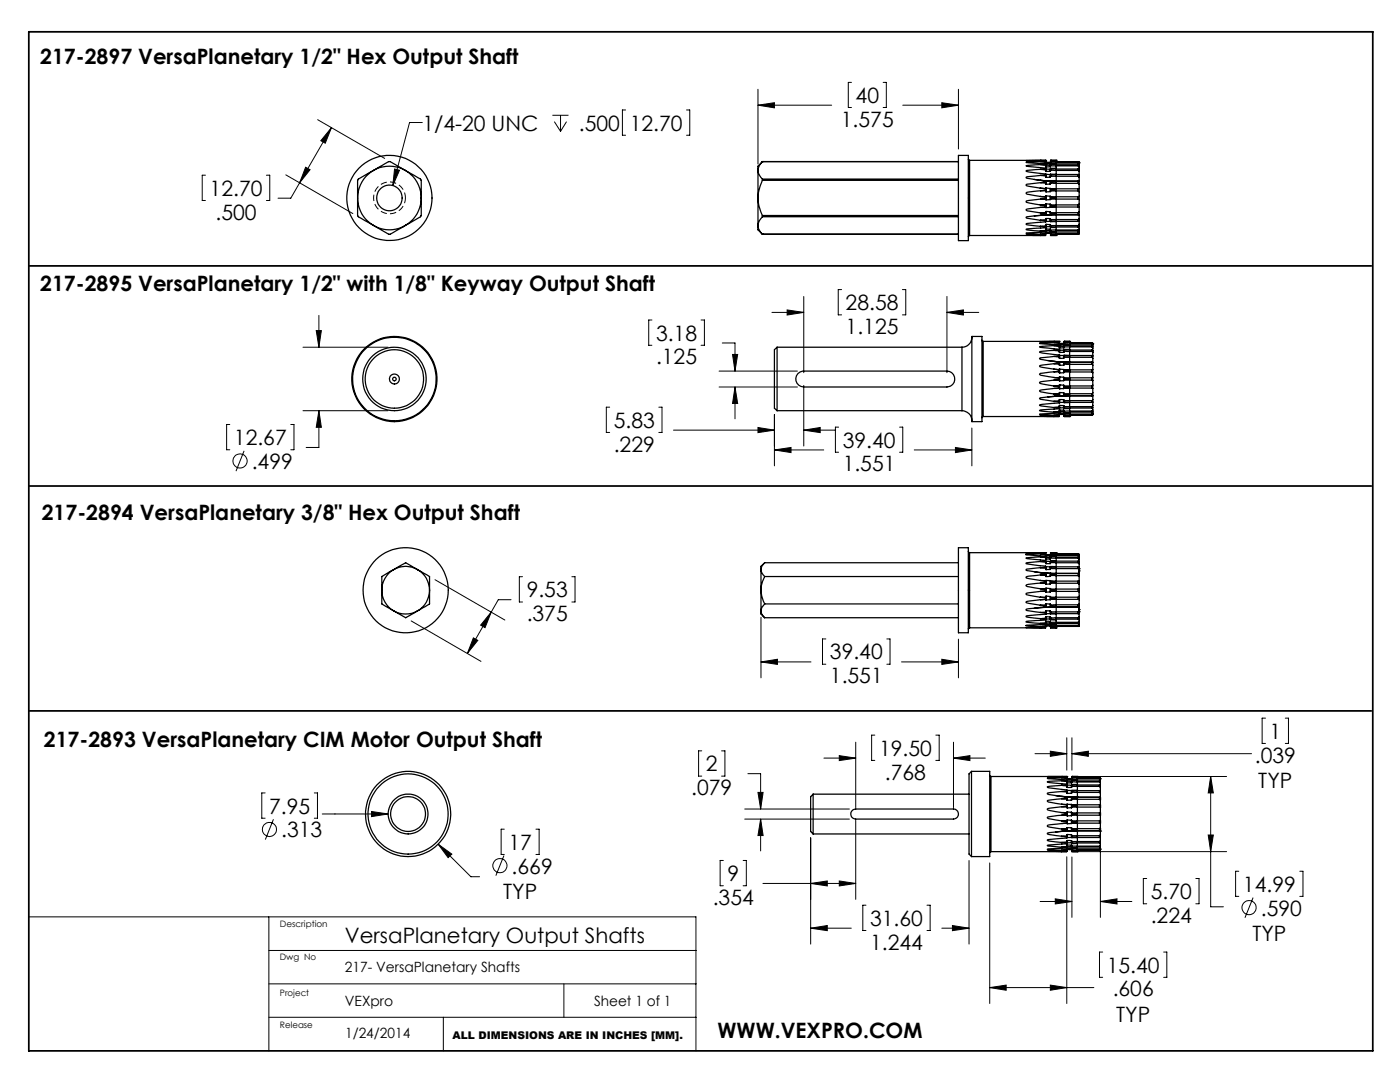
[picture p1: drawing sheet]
<svg xmlns="http://www.w3.org/2000/svg" width="279mm" height="216mm" viewBox="0 0 279 216" stroke-linecap="round" stroke-linejoin="round" font-family="sans-serif">
<g fill="none" stroke="#000" stroke-width=".2">
<path d="M151.3 17.8v14.9M169.9 16.4h-.6v5h.6M176.2 16.4h.7v5h-.7M191.3 17.8v11.9M41 35h-.6v5h.6M53.2 35h.6v5h-.6M57 34.9l13.4 7.7M59.8 36.5l-1.8 3h-2.5M61 33.4l.9 .5-2.1 2.6zM63.4 23.9l13.4 7.7M66.1 25.5l-1.2 3.1-.9-.5zM66.1 25.5l-6.3 11"/>
<path d="M78.7 33.7l1 .3-1.3 3zM84.3 24.4h-2.6l-3.3 12.6M110.2 23h3.3M110.6 24.3l1.3 1.9M111.9 23v3.2M113.1 24.3l-1.2 1.9M124.8 21.9h-.6v5.1h.6M137 21.9h.7v5.1h-.7M151.3 21l3.3-.5v1zM151.3 21h14.7M180.2 21h11.1M188 20.5l3.3 .5-3.3 .5z"/>
<path d="M160.4 59.2v15.2M168 57.8h-.7v5h.7M180.1 57.8h.7v5h-.7M189 59.2v15.2M60.5 69.3h16.9M63.1 66h1l-.5 3.3zM63.6 62.9v6.4M130.1 63.9h-.6v5h.6M139.9 63.9h.7v5h-.7M143.5 74h15.6M143.5 77.2h15.6M144.1 68.4h2.6v5.6"/>
<path d="M146.2 70.7h1l-.5 3.3zM146.7 77.2l.5 3.3h-1zM146.7 77.2v6.4M154.1 62.3h6.3M157.1 61.8l3.3 .5-3.3 .6zM160.4 76.9v12.1M189 62.3l3.3-.5v1.1zM189 62.3h6.3M45.9 84.7h-.7v5h.7M48.7 90l-1.6 4M58 84.7h.7v5h-.7M60.5 82h16.9"/>
<path d="M63.6 82l.5 3.3h-1zM63.6 82v7.3h-2.5M121.7 81.2h-.7v5.1h.7M131.5 81.2h.6v5.1h-.6M134.4 85.8h20.2M151.3 85.3l3.3 .5-3.3 .5zM154.6 89.8l3.3-.5v1zM154.6 82.7v10.3M154.6 89.8h9.8M160.4 85.8l3.3-.5v1zM160.4 85.8h6.4M167.4 85.2h-.7v5h.7"/>
<path d="M179.5 85.2h.7v5h-.7M182.5 89.8h11.5M190.7 89.3l3.3 .5-3.3 .5zM194 85.4v7.6M86.8 115.7l14 8M102 119.7h-2.6l-1.4 2.4M104.3 115.1h-.7v5h.7M114.1 115.1h.7v5h-.7M82.1 123.9l13.9 8.1M94.5 127.3l.9 .5-2.1 2.6zM98 122.1l-1.2 3.1-.9-.5zM98 122.1l-4.7 8.3"/>
<path d="M151.9 132.1l3.3-.5v1zM151.9 123.2v12.1M151.9 132.1h10M164.8 127.5h-.7v5h.7M177 127.5h.6v5h-.6M179.9 132.1h11.4M188 131.6l3.3 .5-3.3 .5zM191.3 127.5v7.8M52.9 158.2h-.7v5.1h.7M62.7 158.2h.7v5.1h-.7M140.1 149.8h-.7v5.1h.7M144 149.8h.7v5.1h-.7"/>
<path d="M149.3 154.4h2.5v7M151.3 158.1h1l-.5 3.3zM164.4 151.3h6.4M167.5 150.8l3.3 .5-3.3 .5zM170.8 148.1v13M174.6 146.7h-.6v5h.6M186.8 146.7h.6v5h-.6M190.3 151.3l3.3-.5v1zM190.3 148.1v13M190.3 151.3h6.3M206.6 150.4h6.3M209.6 149.9l3.3 .5-3.3 .5z"/>
<path d="M212.9 147.2v6.5M213.9 150.4l3.3-.5v1zM213.9 147.2v6.5M213.9 150.4h35.9M214.2 154.9h30.6M241.6 154.9l.5 3.3h-1zM241.6 154.9v26h2.6M252.6 143.3h-.7v5h.7M256.5 143.3h.6v5h-.6M54.6 163.5l-1.6 4M64.3 162.4h13.2M74.2 161.9l3.3 .5-3.3 .5z"/>
<path d="M87.5 168.5l2.7 1.9-.8 .7zM87.5 168.5l6.5 6.4h1.7M100.6 170.7l-1.6 4M100.6 165.5h-.6v5h.6M107 165.5h.6v5h-.6M144.4 171.7h-.7v5h.7M148.3 171.7h.6v5h-.6M148.6 163.4h20.9M148.6 161.4h20.9M151.8 163.4l.5 3.3h-1zM151.8 163.4v6.4M152.3 176.3h18.5"/>
<path d="M161.8 176.3l3.3-.5v1zM161.8 167.2v21.2M167.5 175.8l3.3 .5-3.3 .5zM170.8 163.7v15.8M193.4 171.7v16.7M197.5 172.2v28M207.6 179.9h6.3M210.6 179.4l3.3 .5-3.3 .5zM212.9 171v29.2M213.9 171v12.1M214.2 169.9h30.6M219.6 179.9l3.3-.5v1z"/>
<path d="M219.6 169.9v13.2M219.6 179.9h6.3M228.8 175.3h-.6v5h.6M238.7 175.3h.6v5h-.6M241.1 166.6h1l-.5 3.3zM247.2 173.8h-.6v5.1h.6M250.1 179.1l-1.6 4M259.4 173.8h.6v5.1h-.6M5.8 183h133.1v26.7M53.7 196.3h85.2M53.7 189.7h85.2M53.7 183v26.7"/>
<path d="M112.5 196.3v6.7M161.8 185.2l3.3-.5v1zM161.8 185.2h8.1M172.8 180.6h-.6v5.1h.6M185 180.6h.6v5.1h-.6M188 185.2h5.4M190.1 184.7l3.3 .5-3.3 .5zM197.5 197.1l3.3-.5v1zM197.5 197.1h20.8M209.6 196.6l3.3 .5-3.3 .5zM220.1 190h-.7v5h.7M232.2 190h.7v5h-.7"/>
<path d="M53.7 203h85.2M88.5 203v6.7"/>
<circle cx="47.9" cy="92" r="1.41"/>
<circle cx="53.8" cy="165.5" r="1.4"/>
<circle cx="99.8" cy="172.7" r="1.41"/>
<circle cx="249.3" cy="181.1" r="1.42"/>
</g>
<path d="M80.9 39.5a3.2 3.2 0 0 0-4.7-2.8 3.2 3.2 0 0 0-.2 5.4 3.2 3.2 0 0 0 4.9-2.4v-.2" fill="none" stroke="#000" stroke-width=".2" stroke-dasharray="1.3 .6" stroke-dashoffset=".2" stroke-linecap="butt"/>
<path d="M5.8 6.3h268.2v203.4h-268.2zM5.9 53.1h267.8M5.9 97h267.8M5.9 141.9h267.8" fill="none" stroke="#000" stroke-width=".35"/>
<path d="M151.3 21l3.3-.5v1zM188 20.5l3.3 .5-3.3 .5zM154.6 89.8l3.3-.5v1zM190.7 89.3l3.3 .5-3.3 .5zM189 62.3l3.3-.5v1.1zM157.1 61.8l3.3 .5-3.3 .6zM146.2 70.7h1l-.5 3.3zM146.7 77.2l.5 3.3h-1zM151.3 85.3l3.3 .5-3.3 .5zM160.4 85.8l3.3-.5v1zM188 131.6l3.3 .5-3.3 .5zM151.9 132.1l3.3-.5v1zM161.8 185.2l3.3-.5v1zM190.1 184.7l3.3 .5-3.3 .5zM190.3 151.3l3.3-.5v1zM167.5 150.8l3.3 .5-3.3 .5zM151.8 163.4l.5 3.3h-1zM151.3 158.1h1l-.5 3.3zM167.5 175.8l3.3 .5-3.3 .5zM161.8 176.3l3.3-.5v1zM241.1 166.6h1l-.5 3.3zM241.6 154.9l.5 3.3h-1zM197.5 197.1l3.3-.5v1zM209.6 196.6l3.3 .5-3.3 .5zM209.6 149.9l3.3 .5-3.3 .5zM213.9 150.4l3.3-.5v1zM210.6 179.4l3.3 .5-3.3 .5zM219.6 179.9l3.3-.5v1zM61 33.4l.9 .5-2.1 2.6zM66.1 25.5l-1.2 3.1-.9-.5zM78.7 33.7l-.3 3.3 1.3-3zM63.1 66h1l-.5 3.3zM63.6 82l.5 3.3h-1zM94.5 127.3l.9 .5-2.1 2.6zM98 122.1l-1.2 3.1-.9-.5zM74.2 161.9v1l3.3-.5zM87.5 168.5l1.9 2.6 .8-.7z" fill="#000"/>
<g fill="none" stroke="#000" stroke-width=".25">
<path d="M71.4 39.5a6.2 6.2 0 0 0 3.1 5.5M71.4 39.5v3.5l.1 .3 3 1.7M74.5 34a6.3 6.3 0 0 0-3.1 5.5M74.5 34l-3 1.7-.1 .3v3.5M74.5 34l3.1-1.8h.3l3 1.8M74.5 34a6.4 6.4 0 0 1 6.4 0M80.9 34l3 1.7 .2 .3v3.5M80.9 34a6.3 6.3 0 0 1 3.2 5.5M84.1 39.5a6.2 6.2 0 0 1-3.2 5.5M84.1 39.5l-.1 3.6-3.1 1.9M151.3 34v5.5M151.3 34l.1 .6 .8 1.1"/>
<path d="M151.3 39.5v.2a7.8 7.8 0 0 0 .9 3.3M151.3 39.5v5.5M152.2 35.7v.3M152.2 36l-.8 2.3-.1 1.2M152.2 32.2a2.66 2.66 0 0 0-.9 1.8M152.2 32.2h.1M152.2 32.2l-.9 1v.8M152.2 32.2h39.1M152.2 35.7h39.1M152.2 36h39.1M191.3 31h2v17h-2zM193.3 31.8l.2 .2"/>
<path d="M193.5 32v15M193.5 32h15.2M204.8 32h2.9l1 .1zM206.4 35.8h.2M206.7 35.8l2.1 .3M207.6 39.2h1.1M207.6 37.5l1.1 .1M207.6 36l1.1 .1M207.6 37.5l1.1 .2M207.6 39.2l1.1 .1M207.7 39.7l-2.9 .4 .1 .3 2.7 .5M207.7 39.7h1"/>
<path d="M207.7 38.1l-2.4 .2-.5 .2 .3 .3 2.5 .4M207.7 38.1h1M207.7 36.4l-2.9 .5 .1 .2 2.7 .4M207.7 36.4l1 .1M207.7 32.2l-2.9 .2 3.9 .3v.1M207.7 32.8l-2.9 .3 3.9 .4v.2M207.7 33.8l-2.8 .2-.1 .2 3.9 .5M207.7 35l-2.9 .3 .1 .3 2.7 .4M207.7 35l1 .1M207.7 33.8l1 .1M207.7 32.8l1 .2M207.7 32.2l1 .2"/>
<path d="M208.7 32.3l.1 .1M208.7 39.6l.1 .3M208.7 38l.1 .3M208.7 36.4l.1 .4M208.7 32h.1M208.7 32.1v.1M208.7 34.7v.2M208.7 36.1v.3M208.7 37.7v.3M208.7 39.3v.3M208.7 34.9l.1 .5M208.7 36.1h.1"/>
<path d="M208.7 33.7l.1 .5M208.7 34.7l.1 .1M208.7 32.8l.1 .5M208.7 33.7h.1M208.7 32.9h.1M208.7 32.2l.1 .5M208.7 32.4l.1 .1M208.7 32v.1M208.7 32.2h-1M208.7 32.8h-1M208.7 33.7l-1 .1M208.7 34.9l-1 .1"/>
<path d="M208.7 36.4h-1M208.7 38l-1 .1M208.7 39.6l-1 .1M208.8 36.1l2 .1M208.8 39.1l.8 .1M208.8 39.1l-.1 .2M208.8 37.5l.8 .1M208.8 37.5l-.1 .2M208.8 39.1v.8M208.8 36.1h.8M208.8 37.5v.8M208.8 36.1v.7"/>
<path d="M208.8 34.8h.8M208.8 34.8v.6M208.8 33.7l.8 .1M208.8 33.7v.5M208.8 32.9v.4M208.8 32.9l.8 .1M208.8 32.5v.2M208.8 32.5h.8M208.8 32.4h.8M208.8 32.4h.1M209.6 39.8l-.8 .1M209.6 38.2l-.8 .1"/>
<path d="M209.6 39.2l.1 .1M209.6 36.7l-.8 .1M209.6 37.6h.1M209.6 39.2v.6M209.6 35.3l-.8 .1M209.6 36.1l1.2 .1M209.6 37.6v.6M209.6 36.1v.6M209.6 34.2h-.8M209.6 34.8h.1M209.6 34.8v.5M209.6 33.3h-.8"/>
<path d="M209.6 33.8v.4M209.6 33v.3M209.6 32.7h-.8M209.6 32.5v.2M209.6 32.4h.1M209.7 32.3l-.1 .1zM209.7 39.7l-.1 .1M209.7 39.7h1.1M209.7 38.1l-.1 .1M209.7 38.1h1.1M209.7 39.3h1.1M209.7 36.5l-.1 .2"/>
<path d="M209.7 36.5l1.1 .1M209.7 37.6l1.1 .1M209.7 39.4v.2M209.7 39.3v.1M209.7 39.6v.1M209.7 37.7v.2M209.7 37.9v.2M209.7 37.6v.1M209.7 35.1l-.1 .2M209.7 35.1l1.1 .1M209.7 36.3v.2M209.7 34l-.1 .2"/>
<path d="M209.7 34h1.1M209.7 34.9v.2M209.7 33.7v-.1h1.1v.1M209.7 33.7v.3M209.7 33.1l-.1 .2M209.7 33.1h5.5M209.7 33.7l-.1 .1M209.7 32.9l-.1 .1M209.7 32.8v.3M209.7 32.8h1.1M209.7 32.5l-.1 .2M209.7 32.5h5.5"/>
<path d="M209.7 32.5h-.1M209.7 32.2v.3M209.7 32.2h1.1zM209.7 32h.1M209.7 32h1.1M209.7 32v.1M209.7 39.4h1.1M209.7 37.7l1.1 .1M209.7 33.7h1.1M210.8 39.7v1.2M210.8 38.1v1.2M210.8 36.6v1.1"/>
<path d="M210.8 39.4v.1M210.8 37.8v.1M210.8 36.2v.1M210.8 36.2h-1.1v.1M210.8 34.9l-1.1-.2v.2M210.8 32h.1M210.8 35.2v.9M210.8 34v.7M210.8 36.2h4.6M210.8 32.4h4.4M210.8 32.3h4.4M210.8 39.5l-1.1 .1"/>
<path d="M210.8 32v.6M210.8 32.8v.7M210.8 33.7v.3M210.8 34.9v.3M210.8 36.2h.1M210.8 36.3v.3M210.8 37.7v.1M210.8 37.9v.2M210.8 39.3v.1M210.8 39.5v.2M210.8 37.9h-1.1M210.8 39.7h4.4"/>
<path d="M210.8 39.3h4.4M210.8 38.1h4.4M210.8 37.7h4.4M210.8 36.6h4.4M210.8 36.3h-1.1M210.8 35.2h4.4M210.8 34.9h-1.1M210.8 34.8h4.4M210.8 34h4.4M210.8 33.7h4.4M210.8 32.9h4.4M215.2 32.3l.2 .2"/>
<path d="M215.2 39.7l.2 .1M215.2 39.3v.4M215.2 38.1l.2 .2M215.2 37.7v.4M215.2 36.6l.2 .2M215.2 35.2l.2 .2M215.2 34.8v.4M215.2 34.8l.2 .1v.5M215.2 34l.2 .2M215.2 33.7v.3M215.2 33.7l.2 .1M215.2 33.1l.2 .2"/>
<path d="M215.2 32.9v.2M215.2 32.9l.2 .1v.3M215.2 32.5l.2 .2M215.2 32.4v.1M215.2 32.4l.1 .1 .1 .2M215.2 32.3h.1M215.4 39.8v.9M215.4 39.2l-.2 .1M215.4 39.2v.6M215.4 38.3v.9M215.4 37.6l-.2 .1M215.4 37.6v.7"/>
<path d="M215.4 36.8v.8M215.4 36.2h-.2v.4M215.4 36.2v.6M215.4 35.4v.7M215.4 34.2v.8M215.4 33.8v.4M215.4 33.3v.5M215.4 32.7v.3M215.4 32.5h.1M74.5 45a6.2 6.2 0 0 0 6.4 0M74.5 45l3.1 1.7h.3l3-1.7M151.3 45l.1 .6 .8 1.1"/>
<path d="M151.3 45v.9l.9 .8M152.2 43v.3M152.2 43.3a2.68 2.68 0 0 0-.9 1.7M152.2 46.7h.1M152.2 46.7h39.1M152.2 43h39.1M152.2 43.3h39.1M193.5 47l-.2 .2M204.8 46.9l3.9-.1-1.1 .2zM207.6 40.9h1.1M207.6 40.9l1.1 .1M207.6 42.5l1.1 .1"/>
<path d="M207.6 44h1.1M207.6 45.2l1.1 .1M207.6 46.1l1.1 .1M207.6 46.7l1.1 .1M207.7 41.4l-2.9 .4 .3 .3 2.5 .4M207.7 43l-2.9 .3 .1 .2 2.7 .5M208.7 42.4l-1.1 .1M208.7 41.3l-1 .1M208.7 41.3l.1 .1M208.7 41v.3M208.7 42.6v.3l-1 .1M208.7 44v.3"/>
<path d="M208.7 44.3l-3.9 .4 .3 .2 2.5 .3M208.7 45.3v.1l-3.9 .4 .3 .1 2.5 .2M208.7 46.2v.1l-3.9 .2 2.8 .2M208.7 46.8h.1M208.7 40.9v.1M208.7 43.9l-1.1 .1M208.7 45.1l-1.1 .1M208.7 46l-1.1 .1M208.7 46.6l-1.1 .1M208.7 46.8v.2h-15.2M208.8 42.9l-2.4 .2M208.8 46.6l-.1 .1"/>
<path d="M208.8 40.7h.8M208.8 40.7l-.1 .2M208.8 42.2l.8 .1M208.8 42.2l-.1 .4M208.8 42.9l-1.1 .1M208.8 43.6h.8M208.8 43.6l-.1 .4M208.8 40.7v.7M208.8 42.2v.7M208.8 44.2h-.1M208.8 44.8h.8M208.8 44.8l-.1 .5"/>
<path d="M208.8 43.6v.6M208.8 45.3h-.1M208.8 45.7h.8M208.8 45.7l-.1 .5M208.8 44.8v.5M208.8 45.7v.3M208.8 46l-.1 .1M208.8 46.3h.8M208.8 46.3l-.1 .5M208.8 46.3v.2M208.8 46.5l-.1 .1M208.8 46.5h.8"/>
<path d="M208.8 46.6h.8M208.8 46.6h.1M209.6 46.6l.1 .1zM209.6 40.7l.1 .2M209.6 41.4h-.8M209.6 42.3l.1 .4M209.6 42.9h-.8M209.6 43.6l.1 .5M209.6 40.7v.7M209.6 42.3v.6M209.6 44.2h-.8M209.6 44.2h.1"/>
<path d="M209.6 44.8l.1 .5M209.6 43.6v.6M209.6 45.2l-.8 .1M209.6 45.2l.1 .1M209.6 45.7l.1 .5M209.6 44.8v.4M209.6 45.7v.3M209.6 46h-.8M209.6 46l.1 .1M209.6 46.5h5.6M209.6 46.3l.1 .5M209.6 46.3v.2"/>
<path d="M209.6 46.6h.1M209.7 40.9h1.1M209.7 41.3l-.1 .1M209.7 42.4h1.1M209.7 40.9v.2M209.7 41.1v.1M209.7 41.2v.1M209.7 42.7v.1h1.1M209.7 45h1.1M209.7 44.1v.1l1.1-.1M209.7 45.3v.1l1.1-.1M209.7 46.2h1.1"/>
<path d="M209.7 46.8h.1M209.7 46.8v.2h1.1M209.7 41.1h1.1M209.7 41.2h1.1M209.7 42.7h1.1M209.7 44.1h1.1M209.7 45.3h1.1M209.7 46.8h1.1M210.8 42.9h-2M210.8 41.3h-1.1M210.8 41.3v1.1M210.8 41.1v.1"/>
<path d="M210.8 42.8l-1.2 .1M210.8 43.8l-1.1 .1M210.8 42.7v.1M210.8 46.8h.1M210.8 47h.1M210.8 42.9v.9M210.8 44.3v.7M210.8 42.9h4.6M210.8 46.7h4.4M210.8 40.9v.2M210.8 41.2v.1M210.8 42.4v.3"/>
<path d="M210.8 42.8h.1M210.8 43.8v.3M210.8 45v.3M210.8 45.5v.7M210.8 46.4v.6M210.8 40.9h4.4M210.8 41.3h4.4M210.8 42.4h4.4M210.8 42.8h4.4M210.8 43.8h4.4M210.8 44.2h4.4M210.8 45h4.4"/>
<path d="M210.8 45.3h4.4M210.8 46.1h4.4M210.8 46.6h4.4M215.2 40.9v.4M215.2 41.3l.2 .1M215.2 42.4v.4M215.2 42.8l.2 .1M215.2 43.8v.4M215.2 45.9h-5.5M215.2 45v.3M215.2 45.9v.2M215.2 46.5v.1"/>
<path d="M215.2 46.7h.1M215.4 46.5l-.2 .2M215.4 40.7l-.2 .2M215.4 40.7v.7M215.4 42.2l-.2 .2M215.4 41.4v.8M215.4 42.2v.7M215.4 43.6l-.2 .2M215.4 42.9v.7M215.4 43.6v.5l-.2 .1M215.4 44.8l-.2 .2M215.4 44v.8"/>
<path d="M215.4 44.8v.4l-.2 .1M215.4 45.7l-.2 .2M215.4 45.3v.4M215.4 45.7v.3l-.2 .1M215.4 46.2l-.2 .3M215.4 46v.2M215.4 46.4l-.2 .2M215.4 46.2v.2M155.1 69.3l-.5 .5v11.7l.5 .5M155.1 69.3v12.7M155.1 69.3h36.9M159.2 74.5l1-.5h28.8a1.59 1.59 0 0 1 1.5 1.6 1.59 1.59 0 0 1-1.5 1.6h-28.6a1.6 1.6 0 0 1-1.4-.9 1.6 1.6 0 0 1 .2-1.8z"/>
<path d="M192 69.3v12.7M194 67.3a1.99 1.99 0 0 1-2 2M194 67.1h2v17h-2zM196 67.9l.2 .2M196.2 68.1v15M196.2 68.1h15.2M207.5 68.2l2.9-.1 1 .2zM209.1 71.9l4.4 .4M210.3 77h1.1M210.3 75.3l1.1 .1M210.3 73.7h1.1M210.3 72.1l1.1 .1"/>
<path d="M210.3 73.7l1.1 .1M210.3 75.3l1.1 .2M210.3 77l1.1 .1M210.3 78.6l1.1 .1M210.4 75.8l-2.9 .5v.2l.5 .1 2.3 .4M210.4 75.8h1M210.4 74.2l-2.8 .3-.1 .1 .3 .3 2.5 .4M210.4 74.2h1M210.4 77.5l-2.9 .5 .3 .2 2.5 .4M210.4 72.6l-2.9 .4 .5 .3 2.3 .4M210.4 72.6h1M210.4 68.4l-2.9 .1 3.9 .3v.1"/>
<path d="M210.4 69l-2.9 .3 3.9 .4v.1M210.4 69.9l-2.8 .2-.1 .2 3.9 .5v.2M210.4 71.1l-2.9 .4 .3 .2 2.5 .4M210.4 79.1l-2.9 .4 .3 .2 2.5 .4M210.4 71.1l1 .1M210.4 69.9l1 .1M210.4 69l1 .1M210.4 68.4l1 .1M211.4 68.4l.1 .1zM211.4 75.8l.1 .2M211.4 74.1v.3h.1M211.4 78.6h-1.1"/>
<path d="M211.4 77.5h-1M211.4 77.4l.1 .2M211.4 72.5l.1 .4M211.4 72.2v.3M211.4 73.8v.3M211.4 75.5v.3M211.4 77.1v.3M211.4 78.7v.3l-1 .1M211.4 68.1h.1M211.4 68.3h.1M211.4 77v.1M211.4 71l.1 .5"/>
<path d="M211.4 72.2h.1M211.4 69.8l.1 .5M211.4 70.9h.1M211.4 68.9l.1 .5M211.4 69.8h.1M211.4 69l.1 .1M211.4 68.3l.1 .5M211.4 68.5l.1 .2M211.4 68.1v.2M211.4 68.3l-1 .1M211.4 68.9l-1 .1M211.4 69.8l-1 .1"/>
<path d="M211.4 71l-1 .1M211.4 72.5l-1 .1M211.4 74.1l-1 .1M211.4 75.8h-1M211.4 77.4l-1 .1M211.5 79l-2.4 .2M211.5 76.8l.8 .1M211.5 76.8l-.1 .2M211.5 75.2l.8 .1M211.5 75.2l-.1 .3M211.5 78.3l.8 .1M211.5 78.3l-.1 .4"/>
<path d="M211.5 73.7h.8M211.5 73.7l-.1 .1M211.5 79l-1.1 .1M211.5 79.7l.8 .1M211.5 79.7h-.1v.5M211.5 75.2v.8M211.5 72.2h.8M211.5 76.8v.8M211.5 73.7v.7M211.5 78.3v.7M211.5 72.2v.7M211.5 70.9h.8"/>
<path d="M211.5 79.7v.6M211.5 70.9v.6M211.5 69.8l.8 .1M211.5 69.8v.5M211.5 69.1v.3M211.5 69.1h.8M211.5 68.7v.1M211.5 68.7h.8M211.5 68.5h.8M211.5 68.5h.1M212.3 76h-.8M212.3 76.9l.1 .1"/>
<path d="M212.3 74.4h-.8M212.3 75.3l.1 .2M212.3 77.5l-.8 .1M212.3 78.4l.1 .2M212.3 72.8l-.8 .1M212.3 73.7l.1 .1M212.3 79h-.8M212.3 79.8l.1 .2M212.3 75.3v.7M212.3 71.5h-.8M212.3 72.2l1.2 .1M212.3 73.7v.7"/>
<path d="M212.3 76.9v.6M212.3 72.2v.6M212.3 78.4v.6M212.3 70.3h-.8M212.3 70.9h.1M212.3 79.8v.5M212.3 70.9v.6M212.3 69.4h-.8M212.3 69.9v.4M212.3 69.1v.3M212.3 68.8h-.8M212.3 68.7h5.6"/>
<path d="M212.3 68.7v.1M212.3 68.5h.1M212.4 68.4l-.1 .1zM212.4 75.8l-.1 .2M212.4 75.8h1.1M212.4 77h1.1M212.4 74.2l-.1 .2M212.4 74.2h1.1M212.4 75.4h1.1M212.4 77.5h-.1M212.4 78.6h1.1M212.4 72.5l-.1 .3"/>
<path d="M212.4 72.7h1.1M212.4 73.8h1.1M212.4 75.5v.2M212.4 75.7v.1M212.4 77.2v.2M212.4 77v.2M212.4 74v.2M212.4 73.9v.1M212.4 73.8v.1M212.4 77.4v.1M212.4 71l-.1 .5M212.4 71.3h1.1"/>
<path d="M212.4 78.6v.2M212.4 78.8v.2l1.1-.1M212.4 69.8l-.1 .5M212.4 70.1h1.1M212.4 80v.2M212.4 71v-.1h1.1v.1M212.4 69.8v-.1h1.1v.1M212.4 68.9l-.1 .5M212.4 69.2h5.5M212.4 69.8l-.1 .1M212.4 69l-.1 .1M212.4 68.3l-.1 .5"/>
<path d="M212.4 68.3h1.1zM212.4 68.1v.2M212.4 68.1h.1M212.4 68.1h1.1M212.4 75.5l1.1 .1M212.4 77.2h1.1M212.4 77.4h1.1M212.4 73.9h1.1M212.4 78.8h1.1M212.4 71h1.1M212.4 69.8h1.1M212.4 68.9h1.1"/>
<path d="M213.5 79h-2M213.5 75.8v1.2M213.5 74.2v1.2M213.5 77.4l-1.1 .1M213.5 77.4v1.2M213.5 72.7v1.1M213.5 75.6v.1M213.5 77.2v.2M213.5 73.9v.1M213.5 79h-1.2M213.5 79.9l-1.1 .1M213.5 78.8v.1"/>
<path d="M213.5 72.3v.1M213.5 72.3h-1.1v.2M213.5 68.8v.1M213.5 68.8l-1.1 .1M213.5 68.1h.1M213.5 79v.9M213.5 71.3v.9M213.5 70.1v.7M213.5 79h4.6M213.5 72.3h4.6M213.5 68.5h4.4M213.5 68.4h4.4"/>
<path d="M213.5 75.7h-1.1M213.5 68.1v.7M213.5 68.9v.8M213.5 69.8v.3M213.5 71v.3M213.5 72.3h.1M213.5 72.4v.3M213.5 73.8v.1M213.5 74v.2M213.5 75.4v.2M213.5 75.7v.1M213.5 77v.2"/>
<path d="M213.5 77.4h.1M213.5 78.6v.2M213.5 78.9v.1M213.5 79.9v.4M213.5 74h-1.1M213.5 77h4.4M213.5 75.8h4.4M213.5 75.4h4.4M213.5 74.2h4.4M213.5 77.4h4.4M213.5 73.8h4.4M213.5 78.6h4.4"/>
<path d="M213.5 72.7h4.4M213.5 72.4l-1.1 .1M213.5 79h4.4M213.5 79.9h4.4M213.5 71.3h4.4M213.5 70.9h4.4M213.5 70.1h4.4M213.5 69.8h4.4M213.5 69h4.4M217.9 68.4l.2 .2M217.9 75.4v.4M217.9 75.8l.2 .2"/>
<path d="M217.9 74.2l.2 .2M217.9 73.8v.4M217.9 77v.4M217.9 77.4l.2 .1M217.9 72.7l.2 .2M217.9 78.6v.4M217.9 79h.2M217.9 71.3l.2 .2M217.9 70.9v.4M217.9 70.9l.2 .1v.5M217.9 79.9v.4M217.9 70.1l.2 .2"/>
<path d="M217.9 69.8v.3M217.9 69.8l.2 .1v.4M217.9 69.2l.2 .3M217.9 69v.2M217.9 69l.2 .1v.4M217.9 68.7l.2 .2M217.9 68.5v.2M217.9 68.5l.2 .4M217.9 68.4h.1M218.1 75.3l-.2 .1M218.1 75.3v.7M218.1 76.8l-.2 .2"/>
<path d="M218.1 76v.8M218.1 74.4v.9M218.1 73.7l-.2 .1M218.1 73.7v.7M218.1 76.8v.7M218.1 78.4l-.2 .2M218.1 77.5v.9M218.1 72.9v.8M218.1 72.3h-.2v.4M218.1 72.3v.6M218.1 78.4v.6M218.1 79.7l-.2 .2"/>
<path d="M218.1 79v.7M218.1 71.5v.7M218.1 79.7v.6h-.2M218.1 70.3v.8M218.1 69.5v.7M218.1 68.9v.2M218.1 68.6h.1M218.1 68.6v.1M155.1 82h36.9M192 82a1.99 1.99 0 0 1 2 2M196.2 83.1l-.2 .3M207.5 83h3.9l-1.1 .1z"/>
<path d="M210.3 80.1l1.1 .1M210.3 81.3l1.1 .1M210.3 82.2l1.1 .1M210.3 82.9h1.1M211.4 80.2v.2M211.4 80.4l-3.9 .4 .3 .2 2.5 .3M211.4 81.4v.2l-3.9 .3 .5 .2 2.3 .1M211.4 82.3v.1l-3.9 .3 2.8 .2M211.4 82.9v.1M211.4 80l-1.1 .1M211.4 81.2l-1.1 .1M211.4 82.1l-1.1 .1"/>
<path d="M211.4 82.7l-1.1 .2M211.4 83v.1h-15.2M211.4 82.7v.1zM211.5 80.3l-.1 .1M211.5 80.9h.8M211.5 80.9l-.1 .5M211.5 81.4h-.1M211.5 81.8h.8M211.5 81.8l-.1 .5M211.5 80.9v.5M211.5 81.8v.4M211.5 82.2h-.1"/>
<path d="M211.5 82.4h.8M211.5 82.4l-.1 .5M211.5 82.4v.2M211.5 82.6l-.1 .1M211.5 82.6h.8M211.5 82.7h.8M211.5 82.7h.1M212.3 82.7l.1 .1zM212.3 80.3h-.8M212.3 80.3h.1M212.3 80.9l.1 .2M212.3 81.4h-.8"/>
<path d="M212.3 81.4h.1M212.3 81.8l.1 .3M212.3 80.9v.5M212.3 81.8v.3M212.3 82.1l-.8 .1M212.3 82.1l.1 .1M212.3 82.4l.1 .3M212.3 82.4v.2M212.3 82.6l.1 .1M212.3 82.7h.1M212.4 81.1h1.1M212.4 80.2v.2l1.1-.1"/>
<path d="M212.4 81.1v.3M212.4 81.4v.1h1.1M212.4 82.3h1.1M212.4 82.1v.2M212.4 82.7v.2M212.4 82.9h.1M212.4 83v.1h1.1M212.4 80.2l1.1 .1M212.4 81.4l1.1 .1M212.4 82.9h1.1M213.5 82.9h.1M213.5 83.1h.1"/>
<path d="M213.5 80.4v.7M213.5 82.8h4.4M213.5 81.1v.4M213.5 81.6v.7M213.5 82.5v.6M213.5 80.3h4.4M213.5 81.1h4.4M213.5 81.4h4.4M213.5 82.2h4.4M213.5 82.7h4.4M217.9 82l-5.5 .1M217.9 81.1v.3"/>
<path d="M217.9 82v.2M217.9 82.6l-5.5 .1M217.9 82.6v.1M217.9 82.8h.1M218.1 82.6l-.2 .2M218.1 80.9l-.2 .2M218.1 80.2v.7M218.1 80.9v.4l-.2 .1M218.1 81.8l-.2 .2M218.1 81.4v.4M218.1 81.8v.4h-.2M218.1 82.4l-.2 .2"/>
<path d="M218.1 82.1v.3M218.1 82.5l-.2 .2M218.1 82.4v.1M76.2 117.8v2.7l2.4 1.4M76.2 117.8a4.7 4.7 0 0 0 2.4 4.1M78.6 113.7a4.7 4.7 0 0 0-2.4 4.1M78.6 113.7a4.6 4.6 0 0 1 4.7 0M78.6 113.7l2.4-1.4 2.3 1.4M78.6 113.7l-2.4 1.3v2.8M83.3 113.7a4.7 4.7 0 0 1 2.4 4.1M83.3 113.7l2.4 1.3v2.8M85.7 117.8a4.7 4.7 0 0 1-2.4 4.1"/>
<path d="M85.7 117.8v2.7l-2.4 1.4M151.9 117.8a6 6 0 0 0 .7 2.7M151.9 117.8v4.1M151.9 113.7l.2 .7 .5 .6M151.9 113.7v4.1M152.6 115l-.7 1.9v.9M152.6 112.3a1.95 1.95 0 0 0-.7 1.4M152.6 112.3l-.7 .7v.7M152.6 112.3h38.7M152.6 115h38.7M191.3 109.3h2v17h-2zM193.3 110l.2 .3"/>
<path d="M193.5 110.3v15M193.5 110.3h15.2M204.8 110.3h2.8l1.1 .1zM206.4 114.1l2.4 .2M207.6 119.2h1.1M207.6 117.5h1.1M207.6 115.8l1.1 .1M207.6 114.3l1.1 .1M207.6 115.8l1.1 .2M207.6 117.5l1.1 .1M207.6 119.2l1.1 .1M207.6 118l-2.3 .3-.5 .2 .6 .3 2.2 .4"/>
<path d="M207.6 118h1.1M207.6 116.3l-2.3 .3-.5 .2 .3 .3 2.5 .4M207.6 116.3h1.1M207.6 119.7l-2.3 .2-.5 .3 .6 .2 2.2 .4M207.6 114.7l-2.3 .3-.5 .2 .6 .3 2.2 .3M207.6 114.7l1.1 .1M207.6 110.5l-2.8 .2 3.9 .2v.2M207.6 111.1l-2.8 .3 3.9 .4v.2M207.6 112l-2.8 .4 1.7 .3 2.2 .3v.2M207.6 113.3l-2.7 .3-.1 .1 .3 .2 2.5 .4M207.6 113.3l1.1 .1M207.6 112l1.1 .2"/>
<path d="M207.6 111.1l1.1 .2M207.6 110.5l1.1 .2M208.7 110.6l.1 .1zM208.7 117.9l.1 .2M208.7 116.2l.1 .4M208.7 119.6l-1.1 .1M208.7 119.6l.1 .1M208.7 114.7l.1 .3M208.7 110.3h.1M208.7 110.4v.1M208.7 114.4v.3M208.7 116v.2"/>
<path d="M208.7 119.3v.3M208.7 117.6v.3M208.7 119.2v.1M208.7 113.2l.1 .5M208.7 114.3h.1M208.7 112l.1 .5M208.7 113l.1 .1M208.7 111.1l.1 .5M208.7 111.9l.1 .1M208.7 111.2h.1M208.7 110.5l.1 .5M208.7 110.7l.1 .1"/>
<path d="M208.7 110.3v.1M208.7 110.5h-1.1M208.7 111.1h-1.1M208.7 112h-1.1M208.7 113.2l-1.1 .1M208.7 114.7h-1.1M208.7 116.2l-1.1 .1M208.7 117.9l-1.1 .1M208.8 114.3l2 .1M208.8 119h.8M208.8 119l-.1 .2M208.8 117.4h.8"/>
<path d="M208.8 117.4l-.1 .2M208.8 115.8l.8 .1M208.8 115.8l-.1 .2M208.8 117.4v.7M208.8 114.3l.8 .1M208.8 119v.7M208.8 115.8v.8M208.8 114.3v.7M208.8 112.5h.8M208.8 113.1h.8M208.8 113.1v.6M208.8 112h.8"/>
<path d="M208.8 112v.5M208.8 111.2v.4M208.8 111.2l.8 .1M208.8 110.8v.2M208.8 110.8h.8M208.8 110.7h.8M208.8 110.7h.1M209.6 118.1h-.8M209.6 119l.1 .2M209.6 116.5l-.8 .1M209.6 117.4l.1 .1M209.6 119.7h-.8"/>
<path d="M209.6 115h-.8M209.6 115.9h.1M209.6 117.4v.7M209.6 113.6l-.8 .1M209.6 114.4h1.2M209.6 115.9v.6M209.6 119v.7M209.6 114.4v.6M209.6 113.1v.5M209.6 111.5l-.8 .1M209.6 112v.5M209.6 111.3v.2"/>
<path d="M209.6 110.9l-.8 .1M209.6 110.8v.1M209.6 110.7h.1M209.7 110.6l-.1 .1zM209.7 118l-.1 .1M209.7 118h1.1M209.7 119.2h1.1M209.7 116.4l-.1 .1M209.7 116.4h1.1M209.7 117.5h1.1M209.7 119.6l-.1 .1M209.7 114.8l-.1 .2"/>
<path d="M209.7 114.8l1.1 .1M209.7 115.9l1.1 .1M209.7 117.7v.2M209.7 117.5v.2M209.7 117.9v.1M209.7 119.3v.2M209.7 119.2v.1M209.7 116.2v.2M209.7 116v.2M209.7 115.9v.1M209.7 119.5v.1M209.7 113.4l-.1 .2"/>
<path d="M209.7 113.4l1.1 .1M209.7 114.6v.2M209.7 112.3l-.1 .2M209.7 112.3h1.1M209.7 113.1h-.1M209.7 113.2v.2M209.7 112v.3M209.7 111.3l-.1 .2M209.7 111.3l5.5 .1M209.7 112h-.1M209.7 111.2l-.1 .1M209.7 111.1v.2"/>
<path d="M209.7 111.1h1.1M209.7 110.7l-.1 .2M209.7 110.7l5.5 .1M209.7 110.7l-.1 .1M209.7 110.5v.2M209.7 110.5h1.1zM209.7 110.3h.1M209.7 110.3v.1M209.7 110.3h1.1M209.7 117.7h1.1M209.7 119.3l1.1 .1M209.7 116.2h1.1"/>
<path d="M209.7 116l1.1 .1M209.7 114.6h1.1M210.8 118v1.2M210.8 116.4v1.1M210.8 119.6h-1.1M210.8 119.6v1.1M210.8 114.9v1.1M210.8 117.7v.1M210.8 119.4v.1M210.8 116.1v.1M210.8 114.5v.1M210.8 114.5l-1.1-.1v.2"/>
<path d="M210.8 113.1l-1.1-.1v.2M210.8 111.9h-1.1v.1M210.8 110.3h.1M210.8 113.5v.9M210.8 112.3v.7M210.8 110.3v.6M210.8 111.1v.7M210.8 111.9v.4M210.8 113.1v.4M210.8 114.4v.1M210.8 114.6v.3M210.8 116v.1"/>
<path d="M210.8 116.2v.2M210.8 117.5v.2M210.8 117.8v.2M210.8 119.2v.2M210.8 119.5v.1M210.8 114.4h4.6M210.8 110.7h4.4M210.8 110.6h4.4M210.8 117.8l-1.1 .1M210.8 119.5h-1.1M210.8 119.2h4.4M210.8 118h4.4"/>
<path d="M210.8 117.5h4.4M210.8 116.4h4.4M210.8 119.6h4.4M210.8 116h4.4M210.8 114.9h4.4M210.8 114.4h4.4M210.8 113.5h4.4M210.8 113.1l-1.1 .1M210.8 113.1h4.4M210.8 112.3h4.4M210.8 111.9l-1.1 .1M210.8 112h4.4"/>
<path d="M210.8 111.2h4.4M215.2 110.6l.2 .2M215.2 117.5v.5M215.2 118l.2 .1M215.2 116.4l.2 .2M215.2 116v.4M215.2 119.2v.4M215.2 119.6l.2 .1M215.2 114.9l.2 .1M215.2 114.4v.5M215.2 113.5l.2 .2M215.2 113.1v.4"/>
<path d="M215.2 113.1h.2v.6M215.2 112.3l.2 .2M215.2 112v.3M215.2 112h.2v.5M215.2 111.4l.2 .2M215.2 111.2v.2M215.2 111.2l.2 .1v.3M215.2 110.8l.2 .2M215.2 110.7v.1M215.2 110.7h.1l.1 .3M215.2 110.6h.1M215.4 113.5h.1"/>
<path d="M215.4 117.4l-.2 .1M215.4 117.4v.7M215.4 119l-.2 .2M215.4 118.1v.9M215.4 116.6v.8M215.4 115.9l-.2 .1M215.4 115.9v.7M215.4 119v.7M215.4 119.7v.8M215.4 115v.9M215.4 114.4h-.2M215.4 114.4v.6"/>
<path d="M215.4 113.7v.7M215.4 112.5v.7M215.4 111.6v.7M215.4 111v.3M215.4 115.9v.6M215.4 119.1v.5M215.4 113.9h.1M215.4 113.5v.1M215.4 110.8h.1M215.4 113.9v.5M78.6 121.9l2.4 1.4 2.3-1.4M78.6 121.9a4.8 4.8 0 0 0 4.7 0"/>
<path d="M151.9 121.9a1.93 1.93 0 0 0 .7 1.4M151.9 121.9v.6l.7 .8M152.6 120.5a1.95 1.95 0 0 0-.7 1.4M152.6 123.3h38.7M152.6 120.5h38.7M193.5 125.3l-.2 .2M207.6 120.8l1.1 .1M207.6 122.2l1.1 .1M207.6 123.4l1.1 .1M207.6 124.4l1.1 .1M207.6 125l1.1 .1M207.6 121.2l-2.3 .3-.5 .2 .3 .1 2.5 .4"/>
<path d="M208.7 124.9l.1-.1zM208.7 120.7l-1.1 .1M208.7 120.9v.2l-1.1 .1M208.7 122.3v.3l-3.8 .3-.1 .1 2.8 .4M208.7 123.5v.2l-3.9 .4 2.8 .3M208.7 124.5v.1l-3.9 .2 2.8 .2M208.7 125.1h.1M208.7 125.1l-3.9 .1 2.8 .1 1.1-.2v.2h-15.2M208.7 122.2h-1.1M208.7 123.4h-1.1M208.7 122.5h.1M208.7 124.3l-1.1 .1"/>
<path d="M208.7 124.9l-1.1 .1M208.8 121.2l-2.4 .2M208.8 120.5h.8M208.8 120.5l-.1 .4M208.8 121.2h-1.2M208.8 121.9h.8M208.8 121.9l-.1 .4M208.8 120.5v.7M208.8 123l.8 .1M208.8 123l-.1 .5M208.8 121.9v.6M208.8 123.5l-.1 .1"/>
<path d="M208.8 124h.8M208.8 124l-.1 .5M208.8 123v.5M208.8 124v.3M208.8 124.3l-.1 .1M208.8 124.6h.8M208.8 124.6l-.1 .5M208.8 124.6v.1M208.8 124.7l-.1 .1M208.8 124.7h.8M208.8 124.8h.8M208.8 124.8h.1"/>
<path d="M209.6 124.8l.1 .2zM209.6 120.5l.1 .4M209.6 121.1l-.8 .1M209.6 121.1h.1M209.6 121.9l.1 .5M209.6 120.5v.6M209.6 122.4l-.8 .1M209.6 122.4h.1M209.6 123.1l.1 .5M209.6 121.9v.5M209.6 123.5h-.8M209.6 123.5h.1"/>
<path d="M209.6 124l.1 .5M209.6 123.1v.4M209.6 124v.3M209.6 124.3h-.8M209.6 124.3l.1 .1M209.6 124.6l.1 .5M209.6 124.6v.1M209.6 124.7l.1 .1M209.6 124.8h.1M209.7 121.1h1.1M209.7 122.1h1.1M209.7 120.9v.2"/>
<path d="M209.7 122.4v.1l1.1-.1M209.7 123.6v.1l1.1-.1M209.7 124.5h1.1M209.7 124.8h5.5M209.7 125.1h.1M209.7 125.1v.2h1.1M209.7 120.9l1.1 .1M209.7 122.4h1.1M209.7 123.6h1.1M209.7 125.1h1.1M210.8 121.1l-2 .1M210.8 120.7h-1.1"/>
<path d="M210.8 121v.1M210.8 121.1h4.6v.8M210.8 123.3h-1.1M210.8 125.1h.1M210.8 125.3h.1M210.8 121.1v1M210.8 122.6v.7M210.8 120.7v.3M210.8 121.1h.1M210.8 122.1v.3M210.8 123.3v.3M210.8 123.8v.7"/>
<path d="M210.8 124.6v.7M210.8 124.8h4.4M210.8 125h4.4M210.8 120.7h4.4M210.8 121.1h-1.1M210.8 121.1h4.4M210.8 122.1h4.4M210.8 122.4h4.4M210.8 123.3h4.4M210.8 123.5h4.4M210.8 124.4h4.4M215.2 120.7v.4"/>
<path d="M215.2 121.1h.2M215.2 122.1v.3M215.2 124.2h-5.5M215.2 123.3v.2M215.2 124.2v.2M215.2 124.8h.1M215.2 125h.1M215.4 124.8l-.2 .2M215.4 122.1h.1M215.4 120.5l-.2 .2M215.4 120.5v.6M215.4 121.9l-.2 .2"/>
<path d="M215.4 121.9v.5h-.2M215.4 123l-.2 .3M215.4 122.3v.7M215.4 123.5h-.2M215.4 123v.5M215.4 123.9l-.2 .3M215.4 123.5v.4M215.4 123.9v.3l-.2 .2M215.4 124.5l-.2 .3M215.4 124.3v.2M215.4 124.5l-.1 .3h-.1M215.4 120.6v.5"/>
<path d="M215.4 121.6h.1M215.4 122v.1M215.4 121.2v.4M215.4 124.7v.1M162.3 158.5v7.9M162.3 158.5l-.5 .5v6.9l.5 .5M162.3 158.5h31.1M193.9 153.9v17M193.9 153.9h3.6v17h-3.6M193.9 153.9l-.5 .5v16l.5 .5M197.5 154.7l.3 .2M197.8 154.9v15"/>
<path d="M197.8 154.9h15.1M209 155l3-.1 .9 .2zM210.7 158.8h.1M210.9 158.8l2.1 .2M211.9 158.9l1 .1M211.9 159.4l-2.9 .4 .3 .3 2.6 .4M211.9 159.4l1 .1M211.9 155.2l-2.9 .1 3.9 .3v.2M211.9 155.8l-2.7 .1-.2 .2 3.9 .4v.2M211.9 156.7l-2.4 .2-.5 .2 3.9 .5v.3M211.9 157.9l-2.9 .4v.1l.3 .1 2.6 .4M211.9 157.9l1 .1"/>
<path d="M211.9 156.7l1 .1M211.9 155.8l1 .1M211.9 155.2l1 .1M212.9 155.3l.1 .1M212.9 159.3l.1 .4M212.9 159v.3M212.9 154.9h.1M212.9 155.1v.1M212.9 157.9l.1 .4M212.9 159h.1M212.9 156.7l.1 .4M212.9 157.7h.1"/>
<path d="M212.9 155.8l.1 .4M212.9 156.6l.1 .1M212.9 155.8l.1 .1M212.9 155.2l.1 .4M212.9 155.4l.1 .1M212.9 154.9v.2M212.9 155.2h-1M212.9 155.8h-1M212.9 156.7h-1M212.9 157.9h-1M212.9 159.3l-1 .1M213 159l2 .1"/>
<path d="M213 159l.8 .1M213 159v.7M213 157.1h.8M213 157.7l.8 .1M213 157.7v.6M213 156.2h.8M213 156.7h.8M213 156.7v.4M213 155.9v.3M213 155.9h.8M213 155.6h.8M213 155.5v.1"/>
<path d="M213 155.5h.8M213 155.4h.8M213 155.4h.1M213.8 159.7h-.8M213.8 158.3h-.8M213.8 159.1h1.2M213.8 159.1v.6M213.8 157.8v.5M213.8 156.7v.4M213.8 155.9v.3M213.8 155.5v.1M213.8 155.4h.1"/>
<path d="M213.9 159.2l-.1 .5M213.9 159.5h1.1M213.9 157.8l-.1 .5M213.9 158.1h1.1M213.9 156.6l-.1 .5M213.9 156.9h1.1M213.9 157.7l-.1 .1M213.9 157.7h1.1v.1M213.9 157.7v.1M213.9 155.7l-.1 .5M213.9 156h5.5M213.9 156.6l-.1 .1"/>
<path d="M213.9 155.9h-.1M213.9 155.7h1.1M213.9 155.4h5.5M213.9 155.4l-.1 .1M213.9 154.9v.2M213.9 154.9h.1M213.9 154.9h1.1M213.9 159.2h1.1M215 159.5v1.1M215 159.1v.1M215 159.1h.1M215 156.6l-1.1-.1v.1"/>
<path d="M215 155.1h-1.1l-.1 .5M215 155.1h.1M215 154.9h.1M215 158.1v1M215 156.9v.8M215 159.1h4.6M215 155.2h4.4M215 154.9v.7M215 155.7v.8M215 156.6v.3M215 157.8v.3M215 159.2v.3"/>
<path d="M215 159.5h4.4M215 158.1h4.4M215 157.8h-1.1M215 157.8h4.4M215 156.9h4.4M215 156.6h-1.1M215 156.6h4.4M215 155.8h4.4M215 155.1l-1.1 .1M215 155.3h4.4M219.4 155.2l.2 .2M219.4 159.5l.2 .2"/>
<path d="M219.4 159.1h-5.5v.1M219.4 159.1v.4M219.4 158.1l.2 .2M219.4 157.8v.3M219.4 157.8h.2v.5M219.4 156.9l.2 .3M219.4 156.6v.3M219.4 156.6l.2 .1v.5M219.4 156l.2 .2M219.4 155.8v.2M219.4 155.8l.2 .1v.3M219.4 155.4l.2 .3"/>
<path d="M219.4 155.3v.1M219.4 155.3l.2 .1v.3M219.4 155.2h.1M219.6 159.7v.8M219.6 159.1h-.2M219.6 159.1v.6M219.6 158.3v.7M219.6 157.2v.7M219.6 156.2v.8M219.6 155.7v.2M219.6 155.4h.1M219.6 159.1v.5"/>
<path d="M162.3 166.4h31.1M170.3 161.6l.5-.2h19.5a1.01 1.01 0 0 1 1 1 1.01 1.01 0 0 1-1 1h-19.5a1.02 1.02 0 0 1-1-.7 1.02 1.02 0 0 1 .5-1.1zM197.8 169.9l-.3 .3M209 169.9l3.9-.1-1 .1zM211.9 163.8h1M211.9 162.1l1 .1M211.9 160.5h1M211.9 162.1l1 .2M211.9 160.5l1 .1M211.9 163.8l1 .1M211.9 165.4l1 .1M211.9 166.9l1 .1"/>
<path d="M211.9 168.1l1 .1M211.9 169.1h1M211.9 169.7h1M211.9 162.7l-2.9 .4 .3 .3 2.6 .4M211.9 162.7h1M211.9 161l-2.9 .4 .2 .2 2.7 .5M211.9 161h1M211.9 164.3l-2.9 .4v.2l.6 .2 2.3 .3M211.9 165.9l-2.9 .4v.1l.3 .1 2.6 .4M212.9 162.6l.1 .2M212.9 160.9l.1 .3M212.9 165.4h-1"/>
<path d="M212.9 164.3h-1M212.9 164.2l.1 .2M212.9 160.6v.3M212.9 162.3v.3M212.9 163.9v.3M212.9 165.5v.3M212.9 167v.2l-3.9 .4 .3 .2 2.6 .3M212.9 168.2v.2l-3.9 .3 .3 .1 2.6 .3M212.9 169.1v.1l-3.9 .2 2.9 .3M212.9 169.7v.1M212.9 163.8v.1M212.9 166.8l-1 .1"/>
<path d="M212.9 165.8l-1 .1M212.9 165.8h.1M212.9 168l-1 .1M212.9 168.9l-1 .2M212.9 169.8v.1h-15.1M212.9 160.9l-1 .1M212.9 162.6l-1 .1M212.9 164.2l-1 .1M213 165.8l-2.3 .2M213 169.5l-.1 .1M213 163.6l.8 .1M213 163.6l-.1 .2"/>
<path d="M213 162l.8 .1M213 162l-.1 .3M213 165.1l.8 .1M213 165.1l-.1 .4M213 160.5h.8M213 160.5l-.1 .1M213 166.5h.8M213 166.5l-.1 .5M213 162v.8M213 163.6v.8M213 160.5v.7M213 165.1v.7"/>
<path d="M213 167.1h-.1M213 167.1h.8M213 167.7h.8M213 167.7l-.1 .5M213 166.5v.6M213 168.2h-.1M213 168.2h.8M213 168.6h.8M213 168.6l-.1 .5M213 167.7v.5M213 168.6v.3M213 168.9l-.1 .1"/>
<path d="M213 168.9h.8M213 169.4l-1.1 .3M213 169.2h.8M213 169.2l-.1 .5M213 169.2v.2M213 169.4h.8M213 169.5h.8M213 169.5h.1M213.8 169.5l.1 .1M213.8 162.8h-.8M213.8 163.7l.1 .1M213.8 161.2h-.8"/>
<path d="M213.8 162.1l.1 .2M213.8 164.3l-.8 .1M213.8 165.2l.1 .1M213.8 160.5h.1M213.8 165.8h-.8M213.8 166.5l.1 .3M213.8 162.1v.7M213.8 160.5v.7M213.8 163.7v.6M213.8 165.2v.6M213.8 167.1h.1M213.8 167.7l.1 .3"/>
<path d="M213.8 166.5v.6M213.8 168.2h.1M213.8 168.6l.1 .3M213.8 167.7v.5M213.8 168.6v.3M213.8 168.9l.1 .1M213.8 169.2l.1 .2M213.8 169.2v.2M213.8 169.4l.1 .1M213.8 169.5h.1M213.9 162.7l-.1 .1M213.9 162.7h1.1"/>
<path d="M213.9 163.8h1.1M213.9 161l-.1 .2M213.9 161h1.1M213.9 162.2h1.1M213.9 164.3h-.1M213.9 164.2l1.1 .1M213.9 165.3h1.1M213.9 162.3v.2M213.9 162.5v.2M213.9 163.8v.2M213.9 164v.2M213.9 160.7v.1"/>
<path d="M213.9 160.8v.2M213.9 166.8h1.1M213.9 165.3v.3M213.9 165.6v.1h1.1M213.9 167v.1h1.1v-.1M213.9 166.8v.2M213.9 168v.2M213.9 168.2v.1l1.1-.1M213.9 169.2h1.1M213.9 168.9v.3M213.9 169.4v.3M213.9 169.7v.1"/>
<path d="M213.9 169.8v.1h1.1M213.9 162.3l1.1 .1M213.9 164h1.1M213.9 160.7h1.1M213.9 160.8h1.1M213.9 165.6h1.1M213.9 167h1.1M213.9 168.2h1.1M213.9 169.7h1.1M215 165.8h-2M215 162.7v1.1M215 161v1.2"/>
<path d="M215 164.3v1M215 160.6l-1.1 .1M215 162.4v.1M215 164v.1M215 160.7v.1M215 165.8h-1.2M215 165.6v.1M215 167.9l-1.1 .1M215 169.7v.1M215 169.9h.1M215 165.8v1M215 167.2v.7"/>
<path d="M215 165.8h4.6M215 169.5h4.4M215 169.7h4.4M215 162.5h-1.1M215 160.6v.1M215 160.8v.2M215 162.2v.2M215 162.5v.2M215 163.8v.2M215 164.1v.2M215 165.3v.3M215 165.7v.1"/>
<path d="M215 166.8v.2M215 167.9v.3M215 168.4v.8M215 169.3v.6M215 164.1l-1.1 .1M215 163.8h4.4M215 162.7h4.4M215 162.2h4.4M215 161h4.4M215 164.3h4.4M215 160.6h4.4M215 165.3h4.4"/>
<path d="M215 166.8h4.4M215 167.1h4.4M215 167.9h4.4M215 168.2h4.4M215 169h4.4M219.4 162.2v.5M219.4 162.7l.2 .1M219.4 161l.2 .2M219.4 160.6v.4M219.4 163.8v.5M219.4 164.3h.2M219.4 165.3v.5h.2"/>
<path d="M219.4 166.8v.3M219.4 168.8l-5.5 .1M219.4 167.9v.3M219.4 168.8v.2M219.4 169.4h-5.5M219.4 169.4v.1M219.4 169.7h.1M219.6 169.4l-.2 .3M219.6 162.1l-.2 .1M219.6 162.1v.7M219.6 163.7l-.2 .1M219.6 162.8v.9"/>
<path d="M219.6 161.2v.9M219.6 160.5l-.2 .1M219.6 160.5v.7M219.6 163.7v.6M219.6 165.2l-.2 .1M219.6 164.3v.9M219.6 165.2v.6M219.6 166.5l-.2 .3M219.6 165.8v.7M219.6 166.5v.6h-.2M219.6 167.7l-.2 .2M219.6 166.9v.8"/>
<path d="M219.6 167.7v.5h-.2M219.6 168.6l-.2 .2M219.6 167.9v.7M219.6 168.6v.3l-.2 .1M219.6 169.2l-.2 .2M219.6 168.9v.3M219.6 169.2v.2l-.2 .1M219.6 169.4h.1M219.6 160.6v.5M219.6 162.1v.6M219.6 165.2v.5M219.6 165.8h.1"/>
<circle cx="77.7" cy="39.5" r="2.55"/>
<circle cx="77.7" cy="39.5" r="8.5"/>
<circle cx="78.7" cy="75.6" r="5.8"/>
<circle cx="78.7" cy="75.6" r="8.5"/>
<circle cx="78.7" cy="75.6" r="1"/>
<circle cx="78.7" cy="75.6" r="8.3"/>
<circle cx="78.7" cy="75.6" r="6.3"/>
<circle cx="78.7" cy="75.6" r=".36"/>
<circle cx="81" cy="117.8" r="8.5"/>
<circle cx="81.4" cy="162.4" r="3.5"/>
<circle cx="81.4" cy="162.4" r="8"/>
<circle cx="81.4" cy="162.4" r="4"/>
<circle cx="81.5" cy="162.4" r="8.5"/>
</g>
<g font-size="4.2">
<text x="8" y="12.7">217-2897 VersaPlanetary 1/2&quot; Hex Output Shaft</text>
<text x="170.8" y="20.5">40</text>
<text x="84.3" y="26">1/4-20 UNC</text>
<text x="115.5" y="26">.500</text>
<text x="125.7" y="26">12.70</text>
<text x="167.8" y="25.3">1.575</text>
<text x="41.8" y="39.1">12.70</text>
<text x="43" y="43.8">.500</text>
<text x="8" y="58.1">217-2895 VersaPlanetary 1/2&quot; with 1/8&quot; Keyway Output Shaft</text>
<text x="168.8" y="61.9">28.58</text>
<text x="130.9" y="68">3.18</text>
<text x="168.8" y="66.6">1.125</text>
<text x="130.9" y="72.7">.125</text>
<text x="46.7" y="88.8">12.67</text>
<text x="122.5" y="85.4">5.83</text>
<text x="168.2" y="89.3">39.40</text>
<text x="50.2" y="93.6">.499</text>
<text x="122.5" y="90.1">.229</text>
<text x="168.2" y="94.1">1.551</text>
<text x="8.3" y="103.8">217-2894 VersaPlanetary 3/8&quot; Hex Output Shaft</text>
<text x="105.1" y="119.2">9.53</text>
<text x="105.1" y="123.9">.375</text>
<text x="165.6" y="131.6">39.40</text>
<text x="165.6" y="136.3">1.551</text>
<text x="8.8" y="149">217-2893 VersaPlanetary CIM Motor Output Shaft</text>
<text x="253.4" y="147.4">1</text>
<text x="140.9" y="153.9">2</text>
<text x="175.4" y="150.8">19.50</text>
<text x="176.6" y="155.5">.768</text>
<text x="250.4" y="152.2">.039</text>
<text x="138" y="158.7">.079</text>
<text x="251.1" y="157.2">TYP</text>
<text x="53.7" y="162.3">7.95</text>
<text x="56.1" y="167.1">.313</text>
<text x="101.5" y="169.6">17</text>
<text x="100.4" y="179.4">TYP</text>
<text x="102.1" y="174.3">.669</text>
<text x="145.2" y="175.8">9</text>
<text x="229.7" y="179.4">5.70</text>
<text x="248.1" y="177.9">14.99</text>
<text x="142.3" y="180.6">.354</text>
<text x="173.7" y="184.7">31.60</text>
<text x="229.7" y="184.2">.224</text>
<text x="251.6" y="182.7">.590</text>
<text x="68.8" y="188.2">VersaPlanetary Output Shafts</text>
<text x="173.7" y="189.5">1.244</text>
<text x="249.9" y="187.7">TYP</text>
<text x="220.9" y="194.1">15.40</text>
<text x="222.1" y="198.8">.606</text>
<text x="222.8" y="203.9">TYP</text>
<text x="143.2" y="207.1">WWW.VEXPRO.COM</text>
</g>
<g font-size="2.8">
<text x="68.8" y="193.9">217- VersaPlanetary Shafts</text>
<text x="68.8" y="200.7">VEXpro</text>
<text x="118.5" y="200.7">Sheet 1 of 1</text>
<text x="68.9" y="207.1">1/24/2014</text>
</g>
<text font-size="2.1" x="90.3" y="207.2">ALL DIMENSIONS ARE IN INCHES [MM].</text>
<g font-size="1.8">
<text x="55.8" y="185">Description</text>
<text x="55.8" y="191.6">Dwg No</text>
<text x="55.9" y="198.7">Project</text>
<text x="55.9" y="205.2">Release</text>
</g>
</svg>
